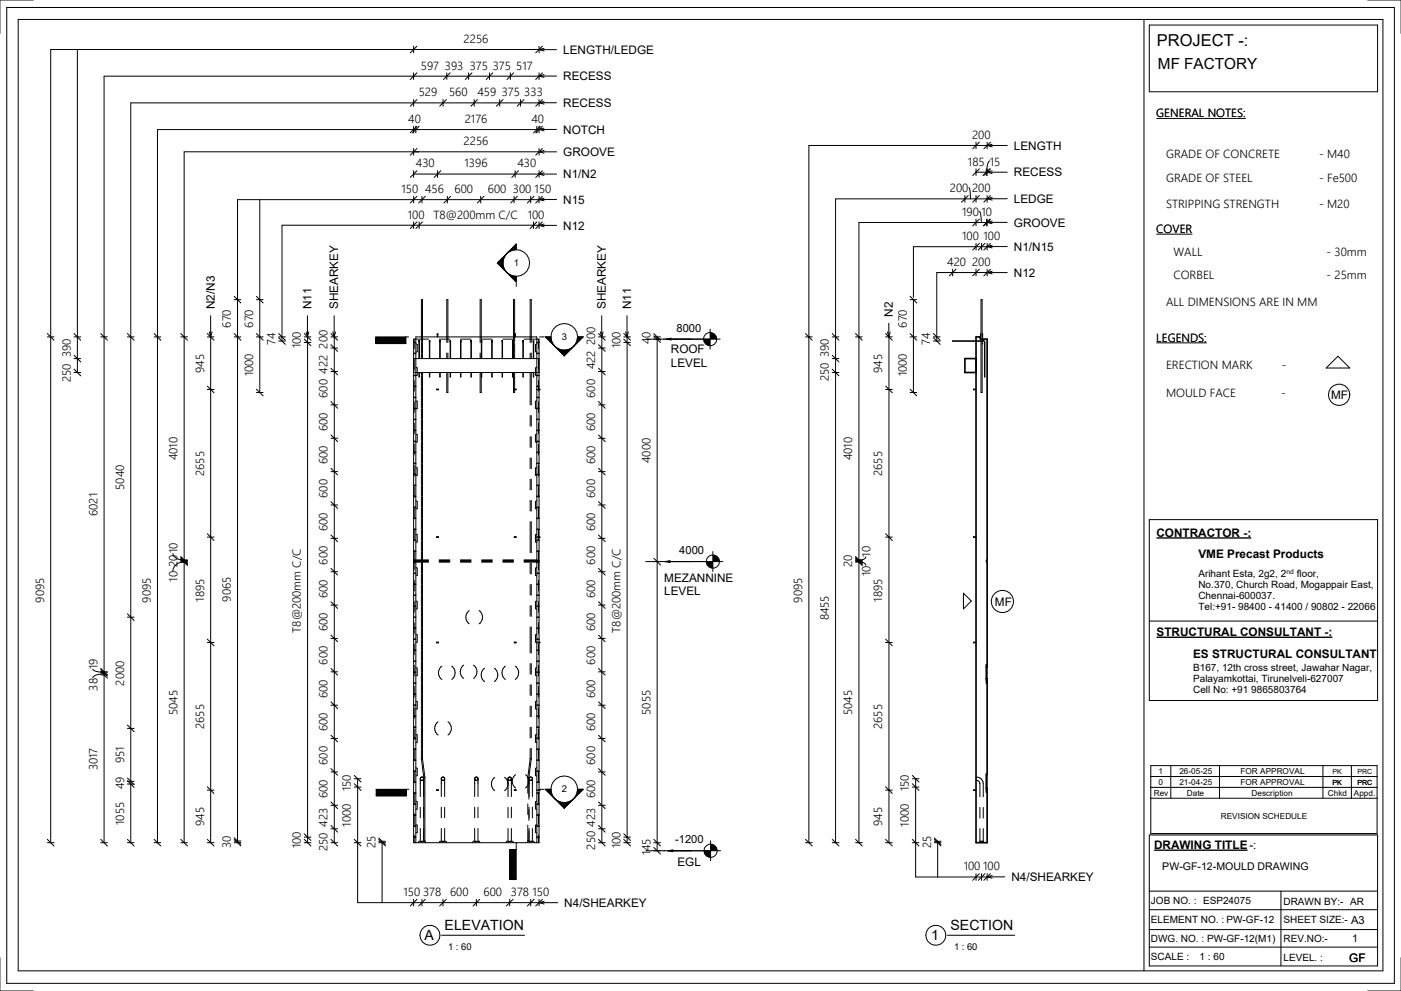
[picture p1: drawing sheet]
<svg xmlns="http://www.w3.org/2000/svg" width="420mm" height="297mm" viewBox="0 0 420 297" stroke-linecap="round" stroke-linejoin="round" font-family="sans-serif">
<g fill="#000">
<path d="M152 76l-1.1 1.8-.1 1.1h-1.7zM149.1 78.9h1.7l.1 1 1.1 1.8zM154.8 73.2v1.6l-2 .6-.8 .6zM152 81.7l.8 .6 2 .6v1.6zM112.7 101h9v2h-9zM163.5 101h1.7l.1 1 1.1 1.8zM169.2 105l1-.1 1.8-1.1-2.8 2.9zM166.4 103.8l1.7 1.1 1.1 .1v1.7zM173.2 101h1.6l-2.8 2.8 .6-.8zM199.7 101.7l1.5-.3v.5zM210.9 101.7h2v2a2 2 0 0 1-2-2zM212.9 99.7a2 2 0 0 1 2 2h-2z"/>
<path d="M112.8 236.6h9v2h-9zM163.5 236.6h1.7l.5 2 .7 .9zM173.2 236.6h1.6l-2.8 2.9 .6-.9zM152.8 254.7h2v9h-2zM169.2 240.6l1-.1 1.8-1-2.8 2.8zM166.4 239.5l1.7 1 1.1 .1v1.7z"/>
</g>
<g fill="none" stroke="#000" stroke-width=".3">
<path d="M23.2 14.8v96.9M124 13.8v2M125 13.8l-2 2M161.6 14.9l1.5 .4M161.6 14.9h5.3M161.6 13.8v2M161.6 14.8h-146.4v237.8M162.6 13.8l-2 2M163.1 14.5l-1.5 .4M124 37.8v2M124 22.8h-92.8v78.2M124 30.8h-84.8v70.2"/>
<path d="M124.7 37.8v2M125 37.8l-2 2M125.7 37.8l-2 2M161 37.8v2M161.6 37.8v2M162 37.8l-2 2M162.6 37.8l-2 2M163.1 38.4l-1.5 .4 1.5 .4M166.9 38.8h-119.7v62.2M77.9 59.9v57.8M124 44.5v2M124 51.2v2"/>
<path d="M124 58.9v2M124 52.2h42.9M125 51.2l-2 2M125 58.9l-2 2M125 44.5l-2 2M126.5 58.9v2M127.5 58.9l-2 2M131.2 51.2v2M132.2 51.2l-2 2M134.1 58.9v2M135.1 58.9l-2 2M144.1 58.9v2"/>
<path d="M145.1 58.9l-2 2M154.1 58.9v2M154.5 51.2v2M155.1 58.9l-2 2M155.5 51.2l-2 2M159.1 58.9v2M160.1 58.9l-2 2M161.6 44.5v2M161.6 51.2v2M161.6 58.9v2M162.6 51.2l-2 2M162.6 58.9l-2 2"/>
<path d="M162.6 44.5l-2 2M163.1 45.1l-1.5 .4 1.5 .4M163.1 51.8l-1.5 .4 1.5 .4M163.1 59.4l-1.5 .4 1.5 .4M166.9 45.5h-111.7v207.1M166.9 59.8l-95.7 .1v192.7M289.3 59.6h-38.8v41.4M292.6 43.6h-50.1v57.4M124 66.5v2M125 66.5l-2 2M125.7 66.5v2M126.7 66.5l-2 2"/>
<path d="M149.1 78.9l5.7 5.6v-1.6M149.1 78.9h1.7M150.8 78.9a4 4 0 0 0 4 4M154.8 74.8a4 4 0 0 1 4 4.1 4 4 0 0 1-4 4M154.8 74.8a4 4 0 0 0-4 4.1 4 4 0 0 0 4 4M154.8 74.8a4 4 0 0 0-4 4.1M154.8 74.8v-1.6l-5.7 5.7M160 66.5v2M161 66.5l-2 2M161.6 66.5v2M162.6 66.5l-2 2M163.1 67.2l-1.5 .4 1.5 .4"/>
<path d="M166.9 67.6l-82.3-.1v34.7M292.6 66.7h-35.1v34.3M292.6 74h-18.7v15.2M62.8 99.5l.4 1.5 .4-1.5M63.2 94.7v157.9M70.2 89.8h2M70.2 88.8l2 2M76.9 89.8h2M76.9 88.8l2 2M91.8 99.5l.4 1.5 .4-1.5M92.2 94.7v157.9M99.8 99.5l.4 1.5 .4-1.5"/>
<path d="M100.2 94.7v157.9M154.8 84.9v1M180 99.5l.4 1.5 .4-1.5M180.4 94.7l.1 157.9M187.6 99.5l.4 1.5 .4-1.5M188 94.7v157.9M212.9 98.7v6M285.6 81.7h-4.7v19.3M14.2 101h2M14.2 100l2 2M22.2 101h2M22.2 107.5h2"/>
<path d="M22.2 111.7h2M22.2 100l2 2M22.2 106.5l2 2M22.2 110.7l2 2M54.2 101h2M54.2 100l2 2M62.2 101h2M62.2 100l2 2M62.2 115.8l2 2M62.2 116.8h2M70.2 101h2M70.2 100l2 2"/>
<path d="M76.9 117.7h2M76.9 101h2M76.9 100l2 2M76.9 116.7l2 2M83.6 101h2M83.6 100l2 2M83.6 101.2l2 2M83.6 102.2h2M91.2 101h2M91.2 102.7h2M91.2 100l2 2M91.2 101.7l2 2"/>
<path d="M99.2 101h2M99.2 104.3h2M99.2 111.4h2M99.2 110.4l2 2M99.2 100l2 2M99.2 103.3l2 2M121.7 101v2h-9v-2h9.8M124 107.5h37.6M124 111.7h37.6M124.2 101.7v2.8M124.2 107.7v3.2M124.2 114.1v3.2"/>
<path d="M124.7 103.1l.4 .2v2.1l-.4 .2M124.7 110.1l.4 .2v2.2l-.4 .1M124.7 102.6l-.7 .1h.7M124.7 105.9l-.7 .1h.7M124.7 112.5l-.7 .1h.7M124.7 115.8l-.7 .1h.7M124.7 119.1h-.7l.7 .1M125.6 112.6v.4l.2-.4M125.6 102.2v.4M125.6 102.7v3.2M125.6 106v1.5M125.6 111.7v.8"/>
<path d="M125.6 102.2h.1M125.8 102.2h.1M125.7 102.2h.1M125.8 102.2v.4M125.8 102.7v3.2M125.8 106v1.5M125.8 111.7v.8M126.4 102.6v-12.8h.3v12.8M126.4 102.7v3.2M126.4 106v1.5M126.4 111.7v.8M126.4 112.6v3.2"/>
<path d="M126.4 115.9v3.2M126.4 119.2v3.2M126.7 102.7v3.2M126.7 106v1.5M126.7 111.7v.8M126.7 112.6v3.2M126.7 115.9v3.2M126.7 119.2v3.2M128.5 101.7h-4.5v150.9h37.6v-150.9h-4.5M128.9 102.2h.1M128.7 112.6v.4l.2-.4M128.7 102.2v.4"/>
<path d="M128.7 102.7v3.2M128.7 106v1.5M128.7 111.7v.8M128.7 102.2h.1M128.8 102.2h-.1M128.8 102.2h.1M128.9 102.2v.4M128.9 102.7v3.2M128.9 106v1.5M128.9 111.7v.8M130.9 116.7l.5 .1h-.5zM131.1 100.2h.2"/>
<path d="M131.1 101v-.9h.2v.9M131.7 101.7h3.2M132 102.2h.1M131.9 111.7v1.3l.1-1.3M131.9 102.2v5.3M131.9 102.2h.1M132 102.2v5.3M134 102.7v-12.9h.3v12.9M134 111.7v6h.3v-6M134 105.8v1.7M134.3 105.8v1.7M135 111.7v1.3l.1-1.3"/>
<path d="M135 102.2v5.3M135 102.2h.1M135.1 102.2h.1M135.1 102.2v5.3M138.1 101.7h3.1M138.2 102.2h.1M138.1 111.7v1.3l.1-1.3M138.1 102.2v5.3M138.1 102.2h.1M138.2 102.2v5.3M141.3 102.2h.1M141.2 111.7v1.3l.1-1.3"/>
<path d="M141.2 102.2v5.3M141.2 102.2h.1M141.3 102.2h-.1M141.3 102.2v5.3M144 102.7v-12.9h.3v17.7M144 111.7v6h.3v-6M144 105.8v1.7M144.3 102.2h.1M144.4 102.2h.1M144.4 101.7h3.2M144.4 111.7l-.1 1.3M144.4 102.2v5.3"/>
<path d="M147.6 102.2h.1M147.4 111.7v1.3l.2-1.3M147.4 102.2v5.3M147.4 102.2h.1M147.5 102.2h-.1M147.5 102.2h.1M147.6 102.2v5.3M150.7 102.2h.1M150.5 111.7v1.3l.2-1.3M150.5 102.2v5.3M150.6 102.2h-.1M150.6 102.2h.1"/>
<path d="M150.7 102.2v5.3M150.8 101.7h3.2M153.7 111.7v1.3l.1-1.3M153.7 102.2v5.3M153.7 102.2h.1M153.8 102.2h.1M153.8 102.2v5.3M154 111.7v6h.3v-1.8M154.2 116.7h.5v.1h-.5zM154.3 102.6v-12.8h-.3v17.7M154.3 102.9v3M154.3 106v1.5"/>
<path d="M154.3 111.7v.8M154.3 112.6v3.2M154.4 101v-.9h.2v.9M154.4 100.2h.2M154.7 116.7v.1M156.9 102.2h.1M156.8 112.6v.4l.1-.4M156.8 102.2v.4M156.8 102.7v3.2M156.8 106v1.5M156.8 111.7v.8M156.8 102.2h.1"/>
<path d="M156.9 102.2v.4M156.9 102.7v3.2M156.9 106v1.5M156.9 111.7v.8M159 102.7v-12.9h.3v12.9M159 105.8v1.7M159 111.7v5M159 116.8v4.6M159.3 105.8v1.7M159.3 111.7v5M159.3 116.8v4.6M160 102.2h.1"/>
<path d="M159.9 112.6v.4l.1-.4M159.9 102.2v.4M159.9 102.7v3.2M159.9 106v1.5M159.9 111.7v.8M159.9 102.2h.1M160 102.2v.4M160 102.7v3.2M160 106v1.5M160 111.7v.8M161 102.6l.6 .1h-.6M161 105.9l.6 .1h-.6"/>
<path d="M161 112.5l.6 .1h-.6M161 115.8l.6 .1h-.6M161 119.1h.6l-.6 .1M161 103.1l-.5 .2v2.1l.5 .2M161 110.1l-.5 .2v2.2l.5 .1M161 116.7h.9v.1h-.9M161.5 101.7v2.8M161.5 107.7v3.2M161.5 114.1v3.2M161.8 101h1.4M161.8 116.7v.1M165.2 101a4 4 0 0 1 4-4 4 4 0 0 1 4 4"/>
<path d="M165.2 101a4 4 0 0 0 4 4 4 4 0 0 0 4-4M165.2 101a4 4 0 0 0 4 4M165.2 101h-1.7l5.7 5.7M169.2 105v1.7M173.2 101a4 4 0 0 1-4 4M173.2 101h1.6l-5.6 5.7M179.5 101h2M179.5 100l2 2M179.5 103.3l2 2M179.5 104.3h2M179.5 110.4l2 2M179.5 111.4h2"/>
<path d="M187 101h2M187 100l2 2M187 101.7l2 2M187 102.7h2M193.6 101.7h22.3M199.7 101.7l1.5-.3v.5zM285.6 102.2l9.6 .1 .1 10.7-.2-10.6zM292 116.7v.1M292.6 116.7h-.7v.1h.7M294.1 102.3v15.4h.4v-15.4M294.1 100.1l-.1 .1v1.5M294.1 102.2v-12.4h.4v12.4"/>
<path d="M294.5 100.1l.1 .1v1.5M294.5 102.9h.1l-.1 .2M401.2 106.8l3.5 3.5h-7.1zM99.2 121.4h2M99.2 131.4h2M99.2 130.4l2 2M99.2 120.4l2 2M124.2 120.4v3.2M124.2 126.8v3.2M124.2 133.2v3.2M124.2 139.5v3.2M124.7 120.1l.4 .2v2.2l-.4 .1"/>
<path d="M124.7 130.1l.4 .2v2.2l-.4 .1M124.7 122.4h-.7l.7 .1M124.7 125.7h-.7l.7 .1M124.7 129h-.7l.7 .1M124.7 132.3h-.7l.7 .1M124.7 135.6h-.7l.7 .1M124.7 138.9h-.7l.7 .1M126.4 122.5v3.2M126.4 125.8v3.2M126.4 129.1v3.2M126.4 132.4v3.2M126.4 135.7v3.2"/>
<path d="M126.4 139v3.1M126.7 122.5v3.2M126.7 125.8v3.2M126.7 129.1v3.2M126.7 132.4v3.2M126.7 135.7v3.2M126.7 139v3.1M159 124.6v3.2M159 130.9v3.2M159 137.3v3.2M159.3 124.6v3.2M159.3 130.9v3.2"/>
<path d="M159.3 137.3v3.2M161 122.4h.6l-.6 .1M161 125.7h.6l-.6 .1M161 129h.6l-.6 .1M161 132.3h.6l-.6 .1M161 135.6h.6l-.6 .1M161 138.9h.6l-.6 .1M161 120.1l-.5 .2v2.2l.5 .1M161 130.1l-.5 .2v2.2l.5 .1M161.5 120.4v3.2M161.5 126.8v3.2M161.5 133.2v3.2"/>
<path d="M161.5 139.5v3.2M179.5 120.4l2 2M179.5 121.4h2M179.5 130.4l2 2M179.5 131.4h2M99.2 141.4h2M99.2 151.4h2M99.2 150.4l2 2M99.2 140.4l2 2M124.2 145.9v3.2M124.2 152.3v3.1M124.2 158.6v3.2"/>
<path d="M124.7 140.1l.4 .2v2.2l-.4 .1M124.7 150.1l.4 .2v2.2l-.4 .1M124.7 142.1l-.7 .1 .7 .1M124.7 145.4l-.7 .1 .7 .1M124.7 148.7l-.7 .1 .7 .1M124.7 152l-.7 .1 .7 .1M124.7 155.3l-.7 .1 .7 .1M124.7 158.6l-.7 .1 .7 .1M126.4 142.3v3.1M126.4 145.6v3.1M126.4 148.9v3.1M126.4 152.2v3.1"/>
<path d="M126.4 155.5v3.1M126.4 158.8v3.1M126.7 142.3v3.1M126.7 145.6v3.1M126.7 148.9v3.1M126.7 152.2v3.1M126.7 155.5v3.1M126.7 158.8v3.1M159 143.7v3.1M159 150v3.2M159 156.4v4.5M159.3 143.7v3.1"/>
<path d="M159.3 150v3.2M159.3 156.4v4.5M161 142.1l.6 .1-.6 .1M161 145.4l.6 .1-.6 .1M161 148.7l.6 .1-.6 .1M161 152l.6 .1-.6 .1M161 155.3l.6 .1-.6 .1M161 158.6l.6 .1-.6 .1M161 140.1l-.5 .2v2.2l.5 .1M161 150.1l-.5 .2v2.2l.5 .1M161.5 145.9v3.2M161.5 152.3v3.1"/>
<path d="M161.5 158.6v3.2M179.5 140.4l2 2M179.5 141.4h2M179.5 150.4l2 2M179.5 151.4h2M51.8 165.9a2.98 2.98 0 0 0 3.4 2M54.2 168.5h2M54.2 167.9h2M54.2 168h2M54.2 168.4h2M54.2 166.9l2 2M54.2 167l2 2"/>
<path d="M54.2 167.4l2 2M54.2 167.5l2 2M55.2 168.4a3.1 3.1 0 0 0-3.4 2.8M62.2 160l2 2M62.2 161h2M99.2 161.4h2M99.2 171.4h2M99.2 160.4l2 2M99.2 170.4l2 2M124.2 165v2.9M124.2 168.5v2.3M124.2 174v3.2"/>
<path d="M124.2 168.5h4.3M124.2 167.9h4.3M124.2 167.9l-.2 .1h4.5M124.4 168.5l-.4 .1h.7M124.7 160.1l.4 .2v2.2l-.4 .1M124.7 170.2l.4 .1v2.2l-.4 .2M124.7 161.9l-.7 .1 .7 .1M124.7 165.2l-.7 .1 .7 .1M124.7 171.8l-.7 .1h.7M124.7 175.1l-.7 .1h.7M124.7 178.4l-.7 .1h.7M126.4 162.1v3.1"/>
<path d="M126.4 165.4v3.1M126.4 168.6v3.2M126.4 171.9v3.2M126.4 175.2v3.2M126.4 178.5v3.2M126.7 162.1v3.1M126.7 165.4v3.1M126.7 168.6v3.2M126.7 171.9v3.2M126.7 175.2v3.2M126.7 178.5v3.2M128.5 168.4h-4.5l.2 .1"/>
<path d="M130.9 160.9l.5 .2h-.5zM131.7 168h3.2M131.7 168.4h3.2M131.7 168.5h3.2M131.7 167.9h3.2M138.1 168h3.1M138.1 168.4h3.1M138.1 168.5h3.1M138.1 167.9h3.1M144.4 168h3.2M144.4 168.4h3.2M144.4 168.5h3.2"/>
<path d="M144.4 167.9h3.2M150.8 168h3.2M150.8 168.4h3.2M150.8 168.5h3.2M150.8 167.9h3.2M154.2 160.9h.5v.2h-.5zM154.3 160.9v.2M154.7 160.9v.2M157.1 168.4h4.5l-.1 .1M157.1 168.5h4.4M157.1 167.9h4.4M159 161.1v4.6"/>
<path d="M159 168.9v3.1M159 175.2v3.2M159.3 161.1v4.6M159.3 168.9v3.1M159.3 175.2v3.2M161 161.9l.6 .1-.6 .1M161 165.2l.6 .1-.6 .1M161 171.8l.6 .1h-.6M161 175.1l.6 .1h-.6M161 178.4l.6 .1h-.6M161 160.1l-.5 .2v2.2l.5 .1M161 170.2l-.5 .1v2.2l.5 .2"/>
<path d="M161 160.9h.9v.2h-.9M161.2 168.5l.4 .1h-.6M161.5 165v2.9M161.5 168.5v2.3M161.5 174v3.2M161.5 167.9l.1 .1h-4.5M161.8 160.9v.2M179.5 160.4l2 2M179.5 161.4h2M179.5 170.4l2 2M179.5 171.4h2M193.6 168.4h5.7"/>
<path d="M201.7 168.4h5.6M288.9 177.8l2.3 2.4-2.3 2.3zM292 160.9v.2M292.6 160.9h-.7v.2h.7M62.2 191.6l2 2M62.2 192.6h2M99.2 181.4h2M99.2 191.4h2M99.2 180.4l2 2M99.2 190.4l2 2M124.2 180.4v3.1M124.2 186.7v3.2"/>
<path d="M124.2 193.1v3.2M124.2 199.4v3.2M124.7 180.2l.4 .1v2.2l-.4 .2M124.7 190.2l.4 .1v2.2l-.4 .2M124.7 181.7l-.7 .1h.7M124.7 185l-.7 .1h.7M124.7 188.3l-.7 .1h.7M124.7 191.6h-.7l.7 .1M124.7 194.9h-.7l.7 .1M124.7 198.2h-.7l.7 .1M126.4 181.8v3.2M126.4 185.1v3.2"/>
<path d="M126.4 188.4v3.2M126.4 191.7v3.2M126.4 195v3.2M126.4 198.3v3.2M126.7 181.8v3.2M126.7 185.1v3.2M126.7 188.4v3.2M126.7 191.7v3.2M126.7 195v3.2M126.7 198.3v3.2M130.9 192.5l.5 .2h-.5zM132.5 199.7a2.45 2.45 0 0 0 0 4"/>
<path d="M135.4 199.7a2.45 2.45 0 0 1 0 4M139 199.4a2.45 2.45 0 0 0 0 4M140.7 183a2.45 2.45 0 0 0 0 4M142 199.4a2.45 2.45 0 0 1 0 4M143.7 183a2.45 2.45 0 0 1 0 4M151.5 199.7a2.45 2.45 0 0 0 0 4M154.2 192.5h.5v.2h-.5zM154.3 192.5v.2M154.5 199.7a2.45 2.45 0 0 1 0 4M154.7 192.5v.2M159 181.6v3.2M159 188v4.5"/>
<path d="M159 192.7v3.1M159 198.9v3.2M159.3 181.6v3.2M159.3 188v4.5M159.3 192.7v3.1M159.3 198.9v3.2M161 181.7l.6 .1h-.6M161 185l.6 .1h-.6M161 188.3l.6 .1h-.6M161 191.6h.6l-.6 .1M161 194.9h.6l-.6 .1M161 198.2h.6l-.6 .1"/>
<path d="M161 180.2l-.5 .1v2.2l.5 .2M161 190.2l-.5 .1v2.2l.5 .2M161 192.5h.9v.2h-.9M161.5 180.4v3.1M161.5 186.7v3.2M161.5 193.1v3.2M161.5 199.4v3.2M161.8 192.5v.2M179.5 180.4l2 2M179.5 181.4h2M179.5 190.4l2 2M179.5 191.4h2"/>
<path d="M292 192.5v.2M292.6 192.5h-.7v.2h.7M295.7 199.8h.3M296 199.6v4.2M296 199.2h-.3v.7M99.2 211.4h2M99.2 201.4h2M99.2 200.4l2 2M99.2 210.4l2 2M124.2 205.8v3.2M124.2 212.2v3.2M124.2 218.5v3.2"/>
<path d="M124.7 200.2l.4 .1v2.2l-.4 .2M124.7 210.2l.4 .1v2.2l-.4 .2M124.7 201.5h-.7l.7 .1M124.7 204.8h-.7l.7 .1M124.7 208.1h-.7l.7 .1M124.7 211.4h-.7l.7 .1M124.7 214.7h-.7l.7 .1M124.7 217.9l-.7 .1 .7 .1M126.4 201.6v3.2M126.4 204.9v3.2M126.4 208.2v3.2M126.4 211.5v3.2"/>
<path d="M126.4 214.8v3.1M126.4 218.1v3.1M126.7 201.6v3.2M126.7 204.9v3.2M126.7 208.2v3.2M126.7 211.5v3.2M126.7 214.8v3.1M126.7 218.1v3.1M131.4 216.4a2.45 2.45 0 0 0 0 4M134.3 216.4a2.45 2.45 0 0 1 0 4M145.3 200.3a2.45 2.45 0 0 0 0 4M148.2 200.3a2.45 2.45 0 0 1 0 4"/>
<path d="M159 205.3v3.2M159 211.7v3.1M159 218v3.2M159.3 205.3v3.2M159.3 211.7v3.1M159.3 218v3.2M161 201.5h.6l-.6 .1M161 204.8h.6l-.6 .1M161 208.1h.6l-.6 .1M161 211.4h.6l-.6 .1M161 214.7h.6l-.6 .1M161 217.9l.6 .1-.6 .1"/>
<path d="M161 200.2l-.5 .1v2.2l.5 .2M161 210.2l-.5 .1v2.2l.5 .2M161.5 205.8v3.2M161.5 212.2v3.2M161.5 218.5v3.2M179.5 211.4h2M179.5 200.4l2 2M179.5 201.4h2M179.5 210.4l2 2M295.7 203.5v1.3h.3M295.7 204.2h.3M62.2 235.9l2 2"/>
<path d="M62.2 236.9h2M99.2 221.4h2M99.2 231.4h2M99.2 220.4l2 2M99.2 230.4l2 2M106.2 232.5l2 2M106.2 233.5h2M106.2 235l2 2M106.2 236h2M107.2 233.5v37.1h60M121.8 236.6v2h-9v-2h9.8M124.2 224.9v3.2"/>
<path d="M124.2 231.3v3.1M124.2 237.6v3.2M124.7 220.2l.4 .1v2.2l-.4 .2M124.7 230.2l.4 .1v2.2l-.4 .2M124.7 221.2l-.7 .1 .7 .1M124.7 224.5l-.7 .1 .7 .1M124.7 227.8l-.7 .1 .7 .1M124.7 231.1l-.7 .1 .7 .1M124.7 234.4l-.7 .1 .7 .1M124.7 237.7l-.7 .1 .7 .1M126 233.5l.5 .5M126 233.5v5.3"/>
<path d="M126.1 233.2l.2 .7M126.1 233.2h.1M126.3 233l-.2 .2M126.3 233.9l.2 .1M126.4 224.7v3.1M126.4 221.4v3.1M126.4 228l.4 3.1M126.5 233h-.2M126.5 233l-.5 .5M126.5 233l.5 .5M126.5 233a.5 .5 0 0 1 .5 .5 .5 .5 0 0 1-.5 .5M126.7 224.7v3.1"/>
<path d="M126.7 221.4v3.1M126.7 228l.5 3.1M126.8 231.3l.3 1.7M127 233.5l-.5 .5M127 233.5v.1M127.1 233v.1M127.1 233.1v7.9M127.2 231.3l.2 1.6M127.4 232.9v.1M127.4 233v1.4M127.4 234.6v3.1M127.4 237.9v3.1"/>
<path d="M130.9 236.8l.5 .2h-.5zM132.3 233.5l.5 .5M132.3 233.5v5.3M132.4 233.2a.5 .5 0 0 0 .4 .8M132.4 233.2h.1M132.6 233l-.2 .2M132.8 233h-.2M132.8 233l-.5 .5M132.8 233l.5 .5M132.8 233a.5 .5 0 0 1 .5 .5 .5 .5 0 0 1-.5 .5M133.3 233.5l-.5 .5M133.3 233.5v5.3"/>
<path d="M142.3 233.5l.5 .5M142.3 233.5v5.3M142.4 233.2a.5 .5 0 0 0 .4 .8M142.4 233.2h.1M142.8 233l-.4 .2M142.8 233l-.5 .5M142.8 233l.5 .5M142.8 233a.5 .5 0 0 1 .5 .5 .5 .5 0 0 1-.5 .5M143.3 233.5l-.5 .5M143.3 233.5v5.3M148.3 233.1a2.45 2.45 0 0 0 0 3.9M151.3 233a2.45 2.45 0 0 1 0 4.1"/>
<path d="M152.3 233.5l.5 .5M152.3 233.5v5.3M152.4 233.2l.2 .7M152.4 233.2h.1M152.6 233l-.2 .2M152.6 233.9l.2 .1M152.8 233h-.2M152.8 233l-.5 .5M152.8 233l.5 .5M152.8 233a.5 .5 0 0 1 .5 .5 .5 .5 0 0 1-.5 .5M153.3 233.5l-.5 .5M153.3 233.5v5.3"/>
<path d="M154.2 236.8h.5v.2h-.5zM154.3 236.8v.2M154.6 232.2a2.45 2.45 0 0 0 0 4M154.7 236.8v.2M157.6 232.2l.7 .8M158.3 233a2.46 2.46 0 0 1-.7 3.2M158.3 233v4.8M158.3 232.9v.1M158.6 233.1v6.5M158.6 233v.1M158.7 233.2a.5 .5 0 0 0 .4 .8M158.7 233.2h.1"/>
<path d="M158.9 233l-.2 .2M159 224.4v3.1l-.7 5.4M159.1 233h-.2M159.1 233a.5 .5 0 0 0-.5 .5 .5 .5 0 0 0 .5 .5M159.1 233l.5 .5M159.1 233a.5 .5 0 0 1 .5 .5 .5 .5 0 0 1-.5 .5M159.3 224.4v3.1l-.7 5.5M159.6 233.5l-.5 .5M159.6 233.5v5.3M161 221.2l.6 .1-.6 .1M161 224.5l.6 .1-.6 .1M161 227.8l.6 .1-.6 .1"/>
<path d="M161 231.1l.6 .1-.6 .1M161 234.4l.6 .1-.6 .1M161 237.7l.6 .1-.6 .1M161 220.2l-.5 .1v2.2l.5 .2M161 230.2l-.5 .1v2.2l.5 .2M161 236.8h.9v.2h-.9M161.5 224.9v3.2M161.5 231.3v3.1M161.5 237.6v3.2M161.8 236.6h1.4M161.8 236.8v.2M165.2 236.6a4 4 0 0 1 4-4 4 4 0 0 1 4 4"/>
<path d="M165.2 236.6a4 4 0 0 0 4 4 4 4 0 0 0 4-4M165.2 236.6a4 4 0 0 0 4 4M165.2 236.6h-1.7l5.7 5.7M173.2 236.6a4 4 0 0 1-4 4M173.2 236.6h1.6l-5.6 5.7M179.5 220.4l2 2M179.5 221.4h2M179.5 230.4l2 2M179.5 231.4h2M292 236.8v.2M292.6 236.8h-.7v.2h.7M292.6 233h.2a2 2 0 0 1 2 2v3.9"/>
<path d="M292.6 234h.2a1 1 0 0 1 1 1v3.9M295.7 236v1.5h.3M295.7 232.5h.3M296 232.1v4.3M14.2 252.6h2M14.2 251.6l2 2M54.2 252.6h2M54.2 251.6l2 2M62.2 252.6h2M62.2 251.6l2 2M70.2 252.1h2M70.2 252.6h2"/>
<path d="M70.2 251.1l2 2M70.2 251.6l2 2M91.2 252.6h2M91.2 251h2M91.2 250l2 2M91.2 251.6l2 2M99.2 252.6h2M99.2 241.4h2M99.2 248.5h2M99.2 240.4l2 2M99.2 247.5l2 2M99.2 251.6l2 2"/>
<path d="M106.2 252.6h2M106.2 251.6l2 2M113.6 252.2h2M113.6 252.6h2M113.6 251.2l2 2M113.6 251.6l2 2M114.6 252.2v18.4M124.2 244v3.2M124.2 250.3v2.3M124.7 240.2l.4 .1v2.2l-.4 .2M124.7 247.2l.4 .2v2.2l-.4 .1M124.7 241l-.7 .1h.7"/>
<path d="M124.7 244.3l-.7 .1h.7M124.7 247.6l-.7 .1h.7M124.7 250.9l-.7 .1h.7M124.7 252.6v-151.6h36.3v151.6M126 242v3.2M126 248.4v3.8M126.6 252.3l-1-.1-.2 .4M126.6 252.3l.8-.1 .2 .4M126.6 252.3h.1M127.1 241.1v6.5M127.1 247.7l-.1 4.5M127.4 241.1v3.2"/>
<path d="M127.4 244.4v3.2M127.4 247.7v3.2M127.4 251v1.1h-.3M132.3 242v3.2M132.3 248.4v3.8M132.7 252.3l-.8-.1-.2 .4M132.7 252.3h.1M132.8 252.3h.1M132.9 252.3l.8-.1 .2 .4M132.9 252.3h.1M133.3 242v3.2M133.3 248.4v3.8"/>
<path d="M142.3 242v3.2M142.3 248.4v3.8M142.6 252.2h-.7l-.2 .4M142.6 252.2l.1 .1M142.7 252.3h.1M142.8 252.3h.1M142.8 252.3l.9-.1 .2 .4M143.3 242v3.2M143.3 248.4v3.8M152.3 242v3.2M152.3 248.4v3.8M152.8 252.3l-.9-.1-.2 .4"/>
<path d="M152.9 252.3h-.1M153 252.3h-.1M153 252.2h.7l.2 .4M153 252.2v.1M153.3 242v3.2M153.3 248.4v3.8M154.8 252.6v11.1h-2v-9h2M158.3 247.4v4.7h.3M158.3 241v3.2M158.6 242v4M158.6 248.4v3.8M159 252.3l-.8-.1-.2 .4"/>
<path d="M159 252.3h.1M159.1 252.3h.1M159.2 252.3l.8-.1 .2 .4M159.2 252.3h.1M159.6 242v3.2M159.6 248.4v3.8M161 241l.6 .1h-.6M161 244.3l.6 .1h-.6M161 247.6l.6 .1h-.6M161 250.9l.6 .1h-.6M161 240.2l-.5 .1v2.2l.5 .2M161 247.2l-.5 .2v2.2l.5 .1"/>
<path d="M161.5 244v3.2M161.5 250.3v2.3M169.2 240.6v1.7M179.5 252.6h2M179.5 240.4l2 2M179.5 241.4h2M179.5 247.5l2 2M179.5 248.5h2M179.5 251.6l2 2M187 252.6h2M187 250l2 2M187 251h2"/>
<path d="M187 251.6l2 2M193.6 255.1h5.7M201.7 255.1h5.6M274.5 252.6v10.3h18.1M281.2 252.6v10.3M293.7 252.6l.2-.4h.9l.1 .4M293.8 242.1v3.1M293.8 248.4v3.9M294.8 242.1v3.1M294.8 248.4v3.9M124 269.6v2M125 269.6l-2 2"/>
<path d="M126.5 269.6v2M127.5 269.6l-2 2M132.8 269.6v2M133.8 269.6l-2 2M142.8 269.6v2M143.8 269.6l-2 2M152.8 269.6v2M153.8 269.6l-2 2M159.1 269.6v2M160.1 269.6l-2 2M161.6 269.6v2M162.6 269.6l-2 2"/>
<path d="M163.1 270.2l-1.5 .4 1.5 .4"/>
<circle cx="212.9" cy="101.7" r="2"/>
<circle cx="401.5" cy="118.4" r="3.2"/>
<circle cx="300.6" cy="180.3" r="3.3"/>
</g>
<path d="M292.6 107.5h-3.3v4.2h3.3M294.1 101.7l-.3-.7h-1.2v1.2M294.5 101.7h1.5v66.2l-.2 .1 .2 .5v31.4h-.3v3.6h.3v28.6h-.3v4.3h.3v16.2h-3.4v-150.3" fill="none" stroke="#000" stroke-width=".5"/>
<path d="M202.9 96.3h7.4v3.8h-7.4z" fill="#fff"/>
<g fill="none" stroke="#000" stroke-width=".3">
<path d="M199.4 168.4l1.5-.3v.5zM199.4 168.4h17.3M213.7 165.4v6"/>
<circle cx="213.7" cy="168.4" r="2"/>
</g>
<path d="M199.4 168.4l1.5-.3v.5zM211.7 168.4h2v2a2 2 0 0 1-2-2zM213.7 166.4a2 2 0 0 1 2 2h-2z" fill="#000"/>
<path d="M203.7 163h7.4v3.8h-7.4z" fill="#fff"/>
<g fill="none" stroke="#000" stroke-width=".3">
<path d="M199.1 255.1h17M200.2 255.1l1.5-.3v.5zM213.1 252.1v6"/>
<circle cx="213.1" cy="255.1" r="2"/>
</g>
<path d="M200.2 255.1l1.5-.3v.5zM211.1 255.1h2v2a2 2 0 0 1-2-2zM213.1 253.1a2 2 0 0 1 2 2h-2z" fill="#000"/>
<path d="M202.4 249.7h8.6v3.8h-8.6z" fill="#fff"/>
<g fill="none" stroke="#000" stroke-width=".3">
<path d="M2 2.2h416.1v292.6h-416.1zM5.5 5.8h409.2v285.3h-409.2zM10 0h-10v10M343 5.8v285.3M344.6 7.5h68.5v20h-68.5zM410.1 0h10v10M124 21.8v2M124 29.8v2M124 22.8h37.6M125 29.8l-2 2M125 21.8l-2 2M132.8 29.8v2"/>
<path d="M133.8 29.8l-2 2M134 21.8v2M135 21.8l-2 2M140.5 21.8v2M141.5 21.8l-2 2M142.2 29.8v2M143.2 29.8l-2 2M146.8 21.8v2M147.8 21.8l-2 2M149.8 29.8v2M150.8 29.8l-2 2M153 21.8v2"/>
<path d="M154 21.8l-2 2M156.1 29.8v2M157.1 29.8l-2 2M161.6 22.8l1.5 .4M161.6 22.8h5.3M161.6 21.8v2M161.6 29.8v2M162.6 29.8l-2 2M162.6 21.8l-2 2M163.1 30.4l-1.5 .4 1.5 .4M163.1 22.4l-1.5 .4M166.9 30.8h-42.9"/>
<path d="M289.3 58.6v2M290.3 58.6l-2 2M290.5 56.2l.3 1 .2 2.4M292.6 42.6v2M292.6 50.6v2M292.6 58.6v2M292.6 43.6h9.4M292.6 51.6h9.4M293.6 42.6l-2 2M293.6 58.6l-2 2M293.6 50.6l-2 2M295.7 50.6v2"/>
<path d="M296 42.6v2M296 50.6v2M296 58.6v2M296.7 50.6l-2 2M296.8 48.2a3.8 3.8 0 0 0-.9 3.4M297 42.6l-2 2M297 58.6l-2 2M297 50.6l-2 2M297.5 43.2l-1.5 .4 1.5 .4M297.5 59.2l-1.5 .4 1.5 .4M297.5 51.2l-1.5 .4 1.5 .4M302 59.6h-12.7"/>
<path d="M292.6 66.7h3.4M292.6 65.7v2M292.6 73v2M292.6 74h3.4M293.6 63.3l.5 1 .1 2.4M293.6 65.7l-2 2M293.6 73l-2 2M294.3 73v2M295.3 73l-2 2M295.8 65.7v2M296 66.7l1.5 .4M296 66.7h6"/>
<path d="M296 73.9l1.5 .4M296 73.9h6M296 65.7v2M296 73v2M296.8 65.7l-2 2M297 65.7l-2 2M297 73l-2 2M297.5 66.3l-1.5 .4M297.5 73.5l-1.5 .4M266.1 99.5l.4 1.5M266.5 96.9v4.1M266.9 99.5l-.4 1.5"/>
<path d="M272.9 88.8l2 2M272.9 89.8h2M273.9 89.8v27.9M285.6 81.7h16.4M285.6 80.7v2M286.6 80.7l-2 2M292.6 80.7v2M293.6 80.7l-2 2M296 80.7v2M297 80.7l-2 2M297.5 81.3l-1.5 .4 1.5 .4M30.2 101h2"/>
<path d="M30.2 100l2 2M31.2 101v151.6M38.2 101h2M38.2 100l2 2M39.2 101v151.6M46.2 101h2M46.2 100l2 2M47.2 101v151.6M196 100l2 2M196 101h2M196 100.7l2 2M196 101.7h2"/>
<path d="M197 101v154.1M241.5 101h2M241.5 100l2 2M242.5 101v151.6M249.5 101h2M249.5 100l2 2M249.5 106.5l2 2M249.5 107.5h2M249.5 110.7l2 2M249.5 111.7h2M250.5 101v151.6M256.5 101h2"/>
<path d="M256.5 100l2 2M257.5 101v151.6M265.5 101h2M265.5 115.8l2 2M265.5 116.8h2M265.5 100l2 2M266.5 101v151.6M272.9 101h2M272.9 116.7l2 2M272.9 117.7h2M272.9 100l2 2M279.9 101h2"/>
<path d="M279.9 101.2l2 2M279.9 102.2h2M279.9 100l2 2M280.9 101v1.2M344.6 155.8h68.5v54.2h-68.5zM196 167.4l2 2M196 168.4h2M256.5 168.4h2M256.5 167.5l2 2M256.5 168.5h2M256.5 167.4l2 2M256.5 167l2 2"/>
<path d="M256.5 168h2M256.5 166.9l2 2M256.5 167.9h2M257.5 168.4a2.03 2.03 0 0 1 2.1 1M259.6 166.9a1.71 1.71 0 0 1-2.1 1M265.5 160l2 2M265.5 161h2M38.2 184l2 2M38.2 185h2M265.5 191.6l2 2M265.5 192.6h2M344.6 186.2h68.5"/>
<path d="M27.8 200.6a3.9 3.9 0 0 0 3.4 .9M30.2 200.4l2 2M30.2 201.4h2M30.2 200.7l2 2M30.2 201.7h2M30.2 201.3l2 2M30.2 202.3h2M31.2 202l-1.7 .2a1.8 1.8 0 0 0-1.7 1M38.2 217.4l2 2M38.2 218.4h2M38.2 233.2l2 2M38.2 234.2h2"/>
<path d="M38.2 234l2 2M38.2 235h2M265.5 235.9l2 2M265.5 236.9h2M273.5 232.5l2 2M273.5 233.5h2M273.5 235l2 2M273.5 236h2M274.5 233.5v19.1M30.2 252.6h2M30.2 251.6l1 1M31.2 252.6l1 1"/>
<path d="M38.2 252.6h2M38.2 251.6l2 2M46.2 252.6h2M46.2 251.6l2 2M196 251.6l2 2M196 252.6h2M196 254.1l2 2M196 255.1h2M241.5 252.6h2M241.5 251.6l2 2M249.5 252.6h2M249.5 251.6l2 2"/>
<path d="M256.5 252.6h2M256.5 251.6l2 2M265.5 252.6h2M265.5 251.6l2 2M273.5 252.6h2M273.5 251.6l2 2M280.2 251.2l2 2M280.2 252.6h2M280.2 252.2h2M280.2 251.6l2 2M281.2 252.2v.4M344.6 250.3h68.5v39.3h-68.5z"/>
<path d="M292.6 261.9v2M292.6 262.9h3.4M293.6 261.9l-2 2M294.3 261.9v2M295.3 261.9l-2 2M296 262.9l1.5 .4M296 262.9h5.3M296 261.9v2M297 261.9l-2 2M297.5 262.5l-1.5 .4M344.6 272.7h68.5M344.6 267.2h68.5"/>
<path d="M344.6 278.7h68.5M384.1 267.2v22.4M0 287.1v10h10M344.6 283.9h68.5M420.1 287.1v10h-10"/>
</g>
<g fill="#fff">
<path d="M346.9 9.5h27.5v5.4h-27.5z"/>
<path d="M405.1 273.8h4.1v3.9h-4.1z"/>
<path d="M346.8 187.4h51.8v4.1h-51.8z"/>
<path d="M357.7 193.9h54.2v4.1h-54.2z"/>
<path d="M346 251.2h27.6v4.2h-27.6z"/>
<path d="M373.6 251.2h1v4.2h-1z"/>
<path d="M374.6 251.2h2.2v4.2h-2.2z"/>
<path d="M346.8 157.6h27.9v4.1h-27.9z"/>
<path d="M359.3 164.1h37.3v4.1h-37.3z"/>
<path d="M359.7 285.1h7.5v3.3h-7.5z"/>
<path d="M405.5 279.4h1.7v3.7h-1.7z"/>
<path d="M367.7 274.1h14.3v3.3h-14.3z"/>
<path d="M347.2 16.6h29.6v5.1h-29.6z"/>
<path d="M348.5 258h44.2v3.6h-44.2z"/>
<path d="M361.9 279.8h20.4v3.3h-20.4z"/>
<path d="M404.8 268.8h4.1v3.3h-4.1z"/>
<path d="M360.7 268.5h14.3v3.3h-14.3z"/>
</g>
<path d="M346.8 161.3h28.4M346.8 191h52.7M346 254.9h28.1" fill="none" stroke="#000" stroke-width=".41"/>
<g fill="none" stroke="#000" stroke-width=".3">
<path d="M346.7 35.5h26.8M346.7 70.2h10.8M346.7 102.8h15.2M345 229.5h67.9v20.4h-67.9zM345 232.8h67.9M345 236h67.9M345 239.3h67.9M351.1 229.5v9.8M365.7 229.5v9.8M396.7 229.5v9.8M405.2 229.5v9.8M132.4 280.4h24.9"/>
<path d="M284.1 280.4h20.2"/>
<circle cx="128.9" cy="280.4" r="3"/>
<circle cx="280.6" cy="280.4" r="3"/>
</g>
<text font-size="4.9" x="346.9" y="13.9">PROJECT -:</text>
<text font-size="4.6" x="347.2" y="20.7">MF FACTORY</text>
<g font-size="4.2">
<text x="127.3" y="281.8">A</text>
<text x="133.3" y="278.7">ELEVATION</text>
<text x="279.2" y="281.8">1</text>
<text x="285" y="278.7">SECTION</text>
</g>
<g font-size="3.5">
<text x="139" y="12.8">2256</text>
<text x="168.9" y="16.1">LENGTH/LEDGE</text>
<text x="126.2" y="20.8">597</text>
<text x="133.4" y="20.8">393</text>
<text x="140.8" y="20.8">375</text>
<text x="147.8" y="20.8">375</text>
<text x="154.8" y="20.8">517</text>
<text x="125.6" y="28.9">529</text>
<text x="134.7" y="28.9">560</text>
<text x="143.1" y="28.9">459</text>
<text x="150.4" y="28.9">375</text>
<text x="157.2" y="28.9">333</text>
<text x="168.9" y="24.1">RECESS</text>
<text x="168.9" y="32.1">RECESS</text>
<text x="346.7" y="35.2">GENERAL NOTES:</text>
<text x="122.4" y="36.9">40</text>
<text x="139.3" y="36.9">2176</text>
<text x="159.4" y="36.9">40</text>
<text x="168.9" y="40.1">NOTCH</text>
<text x="291.5" y="41.6">200</text>
<text x="139" y="43.5">2256</text>
<text x="168.9" y="46.8">GROOVE</text>
<text x="304" y="44.9">LENGTH</text>
<text x="349.6" y="47.3">GRADE OF CONCRETE</text>
<text x="395.5" y="47.3">- M40</text>
<text x="124.7" y="50.2">430</text>
<text x="139.3" y="50.2">1396</text>
<text x="155.2" y="50.2">430</text>
<text x="168.9" y="53.4">N1/N2</text>
<text x="290.2" y="49.6">185</text>
<text x="296.8" y="49.6">15</text>
<text x="304" y="52.9">RECESS</text>
<text x="120.4" y="57.9">150</text>
<text x="127.4" y="57.9">456</text>
<text x="136.3" y="57.9">600</text>
<text x="146.3" y="57.9">600</text>
<text x="153.8" y="57.9">300</text>
<text x="160.3" y="57.9">150</text>
<text x="284.8" y="57.6">200</text>
<text x="291.5" y="57.6">200</text>
<text x="349.6" y="54.6">GRADE OF STEEL</text>
<text x="395.5" y="54.6">- Fe500</text>
<text x="122.3" y="65.5">100</text>
<text x="130" y="65.5">T8@200mm C/C</text>
<text x="158.2" y="65.5">100</text>
<text x="168.9" y="61.1">N15</text>
<text x="288.5" y="64.7">190</text>
<text x="294.3" y="64.7">10</text>
<text x="304" y="60.8">LEDGE</text>
<text x="349.6" y="62.3">STRIPPING STRENGTH</text>
<text x="395.5" y="62.3">- M20</text>
<text x="168.9" y="68.8">N12</text>
<text x="288.5" y="72">100</text>
<text x="294.9" y="72">100</text>
<text x="304" y="67.9">GROOVE</text>
<text x="346.7" y="69.9">COVER</text>
<text x="304" y="75.2">N1/N15</text>
<text x="351.8" y="76.8">WALL</text>
<text x="397.8" y="76.8">- 30mm</text>
<text x="284" y="79.7">420</text>
<text x="291.5" y="79.7">200</text>
<text x="304" y="83">N12</text>
<text x="351.8" y="83.5">CORBEL</text>
<text x="397.8" y="83.5">- 25mm</text>
<text x="64.4" y="92.7" transform="rotate(-90 64.4 92.7)">N2/N3</text>
<text x="93.4" y="92.7" transform="rotate(-90 93.4 92.7)">N11</text>
<text x="101.4" y="92.7" transform="rotate(-90 101.4 92.7)">SHEARKEY</text>
<text x="181.7" y="92.7" transform="rotate(-90 181.7 92.7)">SHEARKEY</text>
<text x="189.2" y="92.7" transform="rotate(-90 189.2 92.7)">N11</text>
<text x="267.8" y="94.9" transform="rotate(-90 267.8 94.9)">N2</text>
<text x="349.6" y="91.6">ALL DIMENSIONS ARE IN MM</text>
<text x="69.2" y="98.2" transform="rotate(-90 69.2 98.2)">670</text>
<text x="75.9" y="98.2" transform="rotate(-90 75.9 98.2)">670</text>
<text x="271.9" y="98.2" transform="rotate(-90 271.9 98.2)">670</text>
<text x="21.2" y="107.1" transform="rotate(-90 21.2 107.1)">390</text>
<text x="82.6" y="103.5" transform="rotate(-90 82.6 103.5)">74</text>
<text x="90.2" y="104.4" transform="rotate(-90 90.2 104.4)">100</text>
<text x="98.2" y="104.5" transform="rotate(-90 98.2 104.5)">200</text>
<text x="178.5" y="103.5" transform="rotate(-90 178.5 103.5)">200</text>
<text x="186" y="104.4" transform="rotate(-90 186 104.4)">100</text>
<text x="195" y="103.3" transform="rotate(-90 195 103.3)">40</text>
<text x="201.1" y="105.9">ROOF</text>
<text x="248.5" y="107.1" transform="rotate(-90 248.5 107.1)">390</text>
<text x="278.9" y="103.5" transform="rotate(-90 278.9 103.5)">74</text>
<text x="346.7" y="102.5">LEGENDS:</text>
<text x="61.2" y="111.8" transform="rotate(-90 61.2 111.8)">945</text>
<text x="75.9" y="112.9" transform="rotate(-90 75.9 112.9)">1000</text>
<text x="98.2" y="112" transform="rotate(-90 98.2 112)">422</text>
<text x="178.5" y="110.7" transform="rotate(-90 178.5 110.7)">422</text>
<text x="201.1" y="109.9">LEVEL</text>
<text x="264.5" y="111.8" transform="rotate(-90 264.5 111.8)">945</text>
<text x="271.9" y="112.9" transform="rotate(-90 271.9 112.9)">1000</text>
<text x="349.6" y="110.8">ERECTION MARK</text>
<text x="384.3" y="110.8">-</text>
<text x="21.2" y="114.5" transform="rotate(-90 21.2 114.5)">250</text>
<text x="98.2" y="119.2" transform="rotate(-90 98.2 119.2)">600</text>
<text x="178.5" y="119.2" transform="rotate(-90 178.5 119.2)">600</text>
<text x="248.5" y="114.4" transform="rotate(-90 248.5 114.4)">250</text>
<text x="349.6" y="119.1">MOULD FACE</text>
<text x="384.2" y="119.1">-</text>
<text x="399.1" y="119.7">MF</text>
<text x="98.2" y="129.2" transform="rotate(-90 98.2 129.2)">600</text>
<text x="178.5" y="129.2" transform="rotate(-90 178.5 129.2)">600</text>
<text x="53.2" y="138" transform="rotate(-90 53.2 138)">4010</text>
<text x="255.5" y="138" transform="rotate(-90 255.5 138)">4010</text>
<text x="61.2" y="142.7" transform="rotate(-90 61.2 142.7)">2655</text>
<text x="98.2" y="139.2" transform="rotate(-90 98.2 139.2)">600</text>
<text x="178.5" y="139.2" transform="rotate(-90 178.5 139.2)">600</text>
<text x="195" y="138.8" transform="rotate(-90 195 138.8)">4000</text>
<text x="264.5" y="142.7" transform="rotate(-90 264.5 142.7)">2655</text>
<text x="37.2" y="146.9" transform="rotate(-90 37.2 146.9)">5040</text>
<text x="98.2" y="149.2" transform="rotate(-90 98.2 149.2)">600</text>
<text x="178.5" y="149.2" transform="rotate(-90 178.5 149.2)">600</text>
<text x="29.2" y="154.7" transform="rotate(-90 29.2 154.7)">6021</text>
<text x="98.2" y="159.3" transform="rotate(-90 98.2 159.3)">600</text>
<text x="178.5" y="159.3" transform="rotate(-90 178.5 159.3)">600</text>
<text x="346.8" y="160.9">CONTRACTOR -:</text>
<text x="261" y="166.9" transform="rotate(-90 261 166.9)">10</text>
<text x="359.3" y="167.3">VME Precast Products</text>
<text x="53.2" y="170.1" transform="rotate(-90 53.2 170.1)">2010</text>
<text x="98.2" y="169.3" transform="rotate(-90 98.2 169.3)">600</text>
<text x="178.5" y="169.3" transform="rotate(-90 178.5 169.3)">600</text>
<text x="255.5" y="170.1" transform="rotate(-90 255.5 170.1)">20</text>
<text x="261" y="172.7" transform="rotate(-90 261 172.7)">10</text>
<text x="53.2" y="174.4" transform="rotate(-90 53.2 174.4)">10</text>
<text x="98.2" y="179.3" transform="rotate(-90 98.2 179.3)">600</text>
<text x="178.5" y="179.3" transform="rotate(-90 178.5 179.3)">600</text>
<text x="199.2" y="174.5">MEZANNINE</text>
<text x="199.2" y="178.5">LEVEL</text>
<text x="13.2" y="180.6" transform="rotate(-90 13.2 180.6)">9095</text>
<text x="45.2" y="180.6" transform="rotate(-90 45.2 180.6)">9095</text>
<text x="61.2" y="180.3" transform="rotate(-90 61.2 180.3)">1895</text>
<text x="69.2" y="180.4" transform="rotate(-90 69.2 180.4)">9065</text>
<text x="240.5" y="180.6" transform="rotate(-90 240.5 180.6)">9095</text>
<text x="248.5" y="186" transform="rotate(-90 248.5 186)">8455</text>
<text x="264.5" y="180.3" transform="rotate(-90 264.5 180.3)">1895</text>
<text x="298.3" y="181.7">MF</text>
<text x="90.2" y="189.7" transform="rotate(-90 90.2 189.7)">T8@200mm C/C</text>
<text x="98.2" y="189.3" transform="rotate(-90 98.2 189.3)">600</text>
<text x="178.5" y="189.3" transform="rotate(-90 178.5 189.3)">600</text>
<text x="186" y="189.7" transform="rotate(-90 186 189.7)">T8@200mm C/C</text>
<text x="346.8" y="190.7">STRUCTURAL CONSULTANT -:</text>
<text x="357.7" y="197.1">ES STRUCTURAL CONSULTANT</text>
<text x="29.2" y="200.6" transform="rotate(-90 29.2 200.6)">19</text>
<text x="98.2" y="199.3" transform="rotate(-90 98.2 199.3)">600</text>
<text x="178.5" y="199.3" transform="rotate(-90 178.5 199.3)">600</text>
<text x="29.2" y="207" transform="rotate(-90 29.2 207)">38</text>
<text x="37.2" y="205.5" transform="rotate(-90 37.2 205.5)">2000</text>
<text x="98.2" y="209.3" transform="rotate(-90 98.2 209.3)">600</text>
<text x="178.5" y="209.3" transform="rotate(-90 178.5 209.3)">600</text>
<text x="53.2" y="214.4" transform="rotate(-90 53.2 214.4)">5045</text>
<text x="195" y="214.3" transform="rotate(-90 195 214.3)">5055</text>
<text x="255.5" y="214.4" transform="rotate(-90 255.5 214.4)">5045</text>
<text x="61.2" y="218.6" transform="rotate(-90 61.2 218.6)">2655</text>
<text x="98.2" y="219.3" transform="rotate(-90 98.2 219.3)">600</text>
<text x="178.5" y="219.3" transform="rotate(-90 178.5 219.3)">600</text>
<text x="264.5" y="218.6" transform="rotate(-90 264.5 218.6)">2655</text>
<text x="29.2" y="231" transform="rotate(-90 29.2 231)">3017</text>
<text x="37.2" y="228.9" transform="rotate(-90 37.2 228.9)">951</text>
<text x="98.2" y="229.3" transform="rotate(-90 98.2 229.3)">600</text>
<text x="178.5" y="229.3" transform="rotate(-90 178.5 229.3)">600</text>
<text x="37.2" y="236.6" transform="rotate(-90 37.2 236.6)">49</text>
<text x="98.2" y="239.3" transform="rotate(-90 98.2 239.3)">600</text>
<text x="105.2" y="237.3" transform="rotate(-90 105.2 237.3)">150</text>
<text x="178.5" y="239.3" transform="rotate(-90 178.5 239.3)">600</text>
<text x="272.6" y="237.3" transform="rotate(-90 272.6 237.3)">150</text>
<text x="37.2" y="247.4" transform="rotate(-90 37.2 247.4)">1055</text>
<text x="61.2" y="247.6" transform="rotate(-90 61.2 247.6)">945</text>
<text x="98.2" y="247.8" transform="rotate(-90 98.2 247.8)">423</text>
<text x="105.2" y="247.8" transform="rotate(-90 105.2 247.8)">1000</text>
<text x="178.5" y="247.8" transform="rotate(-90 178.5 247.8)">423</text>
<text x="264.5" y="247.6" transform="rotate(-90 264.5 247.6)">945</text>
<text x="272.6" y="247.8" transform="rotate(-90 272.6 247.8)">1000</text>
<text x="69.2" y="254.3" transform="rotate(-90 69.2 254.3)">30</text>
<text x="90.2" y="254.4" transform="rotate(-90 90.2 254.4)">100</text>
<text x="98.2" y="255.3" transform="rotate(-90 98.2 255.3)">250</text>
<text x="112.6" y="254.3" transform="rotate(-90 112.6 254.3)">25</text>
<text x="178.5" y="254.7" transform="rotate(-90 178.5 254.7)">250</text>
<text x="186" y="254.4" transform="rotate(-90 186 254.4)">100</text>
<text x="195" y="256.4" transform="rotate(-90 195 256.4)">145</text>
<text x="279.2" y="254.3" transform="rotate(-90 279.2 254.3)">25</text>
<text x="346" y="254.5">DRAWING TITLE</text>
<text x="374.6" y="254.5">-:</text>
<text x="203.1" y="259.6">EGL</text>
<text x="289" y="260.9">100</text>
<text x="294.8" y="260.9">100</text>
<text x="121" y="268.6">150</text>
<text x="126.9" y="268.6">378</text>
<text x="135" y="268.6">600</text>
<text x="145" y="268.6">600</text>
<text x="153.2" y="268.6">378</text>
<text x="159.7" y="268.6">150</text>
<text x="303.3" y="264.1">N4/SHEARKEY</text>
<text x="169.2" y="271.9">N4/SHEARKEY</text>
<text x="404.6" y="288.4">GF</text>
</g>
<g font-size="3.4">
<text x="202.9" y="99.4">8000</text>
<text x="203.7" y="166.1">4000</text>
<text x="202.4" y="252.8">-1200</text>
<text x="405.1" y="276.9">A3</text>
</g>
<g font-size="3.2">
<text x="348.5" y="260.9">PW-GF-12-MOULD DRAWING</text>
<text x="405.5" y="282.4">1</text>
</g>
<g font-size="3">
<text x="359.3" y="172.9">Arihant Esta, 2g2, 2</text>
<text x="388.8" y="172.9">floor,</text>
<text x="359.3" y="176.2">No.370, Church Road, Mogappair East,</text>
<text x="359.3" y="179.5">Chennai-600037.</text>
<text x="359.3" y="182.8">Tel:+91- 98400 - 41400 / 90802 - 22066</text>
<text x="357.7" y="201.1">B167, 12th cross street, Jawahar Nagar,</text>
<text x="357.7" y="204.4">Palayamkottai, Tirunelveli-627007</text>
<text x="357.7" y="207.8">Cell No: +91 9865803764</text>
<text x="345.1" y="270.9">JOB NO. :</text>
<text x="360.7" y="271.1">ESP24075</text>
<text x="384.8" y="271.4">DRAWN BY:-</text>
<text x="404.8" y="271.4">AR</text>
<text x="345.1" y="276.8">ELEMENT NO. :</text>
<text x="367.7" y="276.8">PW-GF-12</text>
<text x="384.8" y="276.8">SHEET SIZE:-</text>
<text x="345.1" y="282.4">DWG. NO. :</text>
<text x="345.1" y="287.7">SCALE :</text>
<text x="359.7" y="287.7">1 : 60</text>
<text x="361.9" y="282.4">PW-GF-12(M1)</text>
<text x="384.8" y="282.4">REV.NO:-</text>
<text x="384.8" y="288">LEVEL. :</text>
</g>
<g font-size="2.8">
<text x="154.1" y="79.8">1</text>
<text x="168.4" y="101.9">3</text>
<text x="168.4" y="237.6">2</text>
<text x="134.4" y="284.8">1 : 60</text>
<text x="286" y="284.8">1 : 60</text>
</g>
<g font-size="2.5">
<text x="347.4" y="232">1</text>
<text x="353.6" y="232">26-05-25</text>
<text x="372" y="232">FOR APPROVAL</text>
<text x="345.9" y="238.6">Rev</text>
<text x="347.4" y="235.3">0</text>
<text x="353.6" y="235.3">21-04-25</text>
<text x="355.9" y="238.6">Date</text>
<text x="372" y="235.3">FOR APPROVAL</text>
<text x="375.3" y="238.6">Description</text>
<text x="398.2" y="238.6">Chkd</text>
<text x="406" y="238.6">Appd.</text>
<text x="366" y="245.4">REVISION SCHEDULE</text>
</g>
<g font-size="2.1">
<text x="399.5" y="231.9">PK</text>
<text x="407" y="231.9">PRC</text>
<text x="399.5" y="235.2">PK</text>
<text x="407" y="235.2">PRC</text>
</g>
<text font-size="2" x="385.7" y="172">nd</text>
</svg>
